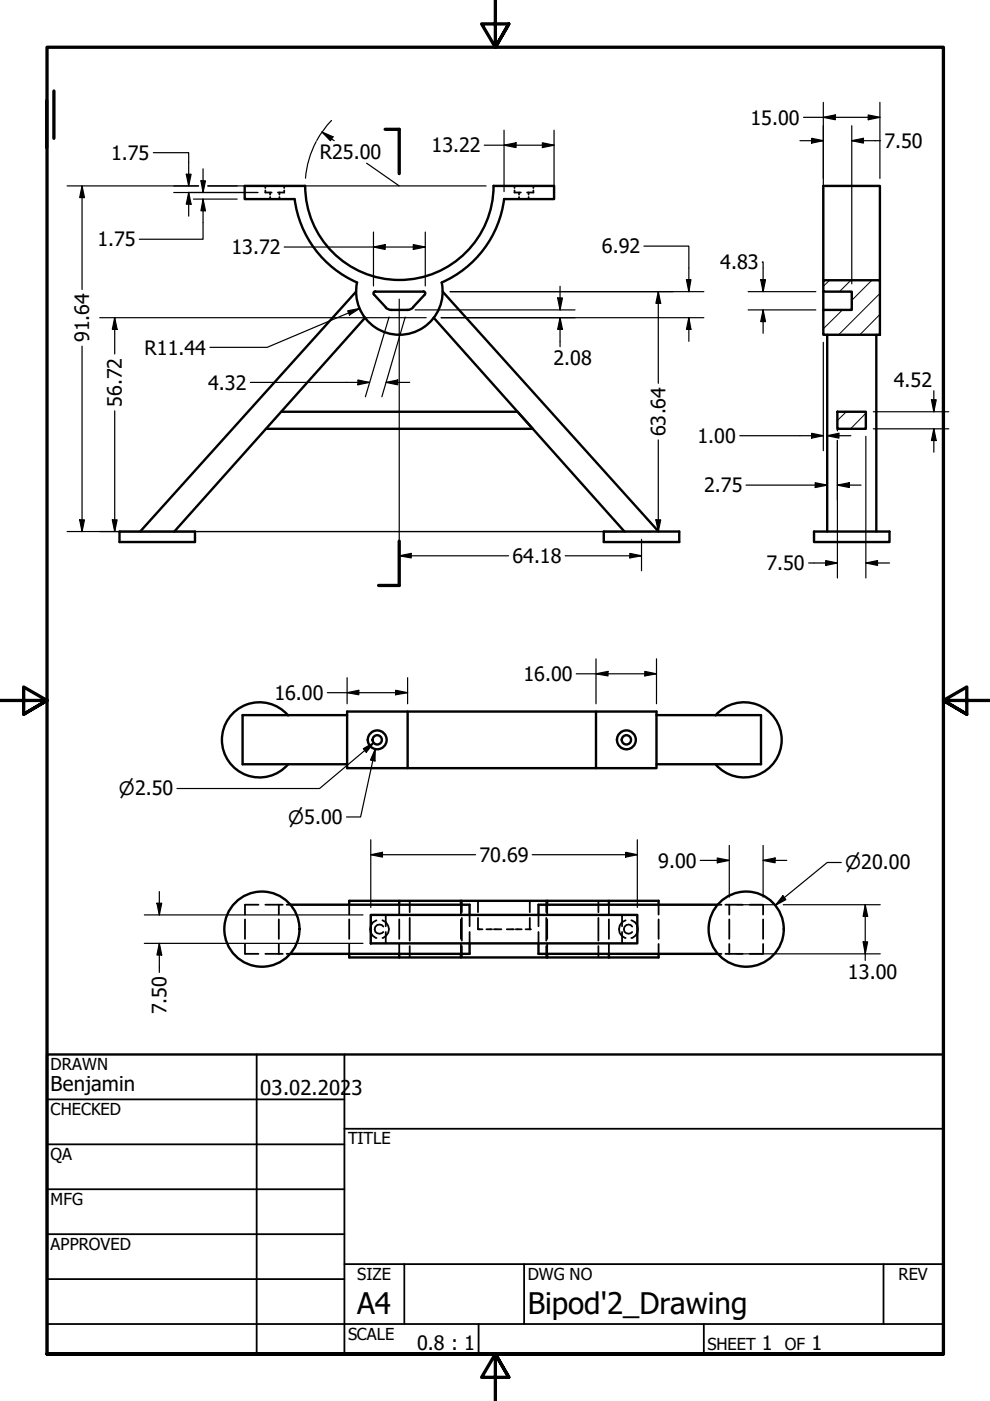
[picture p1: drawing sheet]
<svg xmlns="http://www.w3.org/2000/svg" width="210mm" height="297mm" viewBox="0 0 210 297" stroke-linecap="round" stroke-linejoin="round" font-family="sans-serif">
<!-- layer: Hatch (ANSI) -->
<path d="M175.9 59.4l-1.3 1.3M180.4 59.4l-2.4 2.4M184.8 59.4l-4.2 4.3M178.6 65.7l-4 4M186.6 66.7l-4.3 4.3M186.6 62.2l-8.8 8.8M179.5 87.3l-2 1.8M183.6 87.6l-3.3 3.3" fill="none" stroke="#000" stroke-width=".21"/>
<!-- layer: Hidden (ANSI) -->
<g fill="none" stroke="#000" stroke-width=".38">
<path d="M56.3 39.4v.5M60.3 39.4v.5M109.1 39.4v.5M113.1 39.4v.5M56.3 40.4v.4h1.3M57.3 40.8v.5M57.3 41.8v.4M59.2 40.8v.5M59.2 41.8v.4M60.3 40.4v.4h-1.4M109.1 40.4v.4h1.3M110 40.8v.5"/>
<path d="M110 41.8v.4M112.1 40.8v.5M112.1 41.8v.4M113.1 40.4v.4h-1.3M51.9 194.9v4.2M54.8 191.8h-2.9v2.1M56.3 191.8h3.6M59.1 191.8v2.1M59.1 194.9v4.2M60.8 191.8h.8M74 191.8v2.1M74 194.9v4.2"/>
<path d="M79.8 195.1a1.98 1.98 0 0 0-1.3 1.9 1.98 1.98 0 0 0 1.3 1.9M81.1 195.1a1.95 1.95 0 0 1 1.4 1.9 1.95 1.95 0 0 1-1.4 1.9M81.3 196.5a1.01 1.01 0 0 0-1.5-.2 1.01 1.01 0 0 0 0 1.5 1.01 1.01 0 0 0 1.5-.2M81.8 194v2.4M81.8 197.6v2.4M84.6 191.8v2.1M84.6 194.9v4.2M86.9 191v2.4M86.9 194.6v4.8M97.7 191.8v2.1M97.7 194.9v4.2M97.9 191v2.4"/>
<path d="M97.9 194.6v4.8M99.6 194v2.4M99.6 197.6v2.4M101.3 194.6l.1 2.4M101.3 191v2.4M101.5 197h.8M103.1 197h1.2M104.7 197h1.6M107.4 197h1.6M109.3 197h1.3M111.4 197h.9M112.3 191v2.4"/>
<path d="M112.3 194.6v2.4M114.2 194v2.4M114.2 197.6v2.4M115.8 191v2.4M115.8 194.6v4.8M116 191.8v2.1M116 194.9v4.2M126.9 191v2.4M126.9 194.6v4.8M129.1 191.8v2.1M129.1 194.9v4.2M131.9 194v2.4"/>
<path d="M131.9 197.6v2.4M132.7 195.1a1.95 1.95 0 0 0-1.4 1.9 1.95 1.95 0 0 0 1.4 1.9M133.9 195.1a1.95 1.95 0 0 1 1.4 1.9 1.95 1.95 0 0 1-1.4 1.9M134 196.5a.98 .98 0 0 0-1.4-.2 .98 .98 0 0 0 0 1.5 .98 .98 0 0 0 1.4-.2M139.6 191.8v2.1M139.6 194.9v4.2M152.1 191.8h.9M153.8 191.8h3.7M154.6 191.8v2.1M154.6 194.9v4.2M158.9 191.8h2.9v2.1M161.8 194.9v4.2"/>
<path d="M51.9 200.1v2.1h2.9M56.3 202.2h3.6M59.1 200.1v2.1M60.8 202.2h.8M74 200.1v2.1M84.6 200.1v2.1M86.9 200.6v2.4M97.7 200.1v2.1M97.9 200.6v2.4M115.8 200.6v2.4M116 200.1v2.1M126.9 200.6v2.4"/>
<path d="M129.1 200.1v2.1M139.6 200.1v2.1M152.1 202.2h.9M153.8 202.2h3.7M154.6 200.1v2.1M161.8 200.1v2.1h-2.9"/>
</g>
<!-- layer: Visible (ANSI) -->
<g fill="none" stroke="#000" stroke-width=".51">
<path d="M64.6 39.4h-12.7v2.8h10.5M64.7 39.4a20 20 0 0 0 20 20 20 20 0 0 0 19.9-20M104.6 39.4h12.9v2.8h-10.6a22.3 22.3 0 0 1-13.3 17.7M62.5 42.2a22.4 22.4 0 0 0 13.2 17.7M75.7 59.9a9.2 9.2 0 0 0 9 11.1 9.2 9.2 0 0 0 9-11.1M174.6 59.4h12v11.6h-12v-5.3h6v-3.9h-6zM174.6 59.4v-20h12v20M75.5 61.8l-45.8 50.9M77.4 67.4l-40.4 45.3M79.3 62.5l2.5 2.6M79.6 61.8h10.2M79.6 61.8l-.4 .2 .1 .5"/>
<path d="M81.8 65.2l.5 .4 .6 .1h3.8l.9-.5M89.8 61.8l.3 .2v.5M90 62.5l-2.4 2.6M91.9 67.4l40.5 45.3M93.9 61.8l45.7 50.9M174.6 61.8v3.9M175.4 71v41.7M185.8 71v41.7M59.6 87.3h50.1l3.3 3.6h-56.6M177.5 87.3h6.1v3.6h-6.1zM25.3 112.7h16v2.2h-16zM128 112.7h16v2.2h-16z"/>
<path d="M172.6 112.7h16v2.2h-16zM61.1 151.7a8 8 0 0 0-11.6-.6 8 8 0 0 0 0 11.5 8 8 0 0 0 11.6-.6M73.6 150.9h65.6v12h-65.6zM73.6 151.6h-22.2v10.4h22.2M86.4 150.9v12M126.4 150.9v12M139.2 151.6h22.2v10.4h-22.2M151.7 151.7a8 8 0 0 1 11.6-.6 8 8 0 0 1 0 11.5 8 8 0 0 1-11.6-.6M61.6 191.8h38v2.2M74 191.8v-.8h10.6v.8M78.6 194h56.5v6h-56.5zM84.6 191h31.4"/>
<path d="M97.7 191v.8M116 191h23.6v.8M116 191v.8M129.1 191v.8M152.1 191.8h-37.9v2.2M74 202.2v.8h23.7M84.6 202.2v.8M97.7 202.2v.8h18.3M99.6 200v2.2h-38M114.2 200v2.2h37.9M116 202.2v.8M129.1 202.2v.8"/>
<path d="M139.6 202.2v.8h-23.6"/>
<circle cx="80" cy="156.9" r=".98"/>
<circle cx="80" cy="156.9" r="2"/>
<circle cx="132.8" cy="156.9" r=".98"/>
<circle cx="132.8" cy="156.9" r="2"/>
<circle cx="55.5" cy="197" r="8"/>
<circle cx="158.2" cy="197" r="8"/>
</g>
<!-- layer: Hidden (ANSI) -->
<g fill="#000">
<circle cx="101.5" cy="197" r=".19"/>
<circle cx="112.3" cy="197" r=".19"/>
</g>
<!-- layer: Section Line (ANSI) -->
<path d="M11.4 19.3v10M9.9 21.3v10M81.7 27.4h2.9v9.4M84.6 114.7v9.4h-4.3" fill="none" stroke="#000" stroke-width=".7"/>
<!-- layer: Border (ANSI) -->
<path d="M105 0v10l-2.9-4.9h5.8l-2.9 4.9 2.9-4.9M0 148.5h10l-5-2.8v5.7l5-2.9-5 2.9M210 148.5h-10l5-2.8v5.7l-5-2.9 5 2.9M10 287.1v-277.1h190v277.1h-190h190M107.9 292l-2.9-4.9 2.9 4.9h-5.8l2.9-4.9v9.9" fill="none" stroke="#000" stroke-width=".7"/>
<!-- layer: Title (ANSI) -->
<g fill="none" stroke="#000" stroke-width=".38">
<path d="M10 233.1h63M54.4 223.6v63.5M73 239.3h127M73 223.6v63.5M10 242.6h63M10 252.1h63M10 261.7h63M10 271.2h63M73 268h127M85.7 268v12.7M111.1 268v12.7M187.3 268v12.7"/>
<path d="M10 280.7h190M101.5 280.7v6.4M149.2 280.7v6.4"/>
</g>
<path d="M10 223.6h190v63.5h-190z" fill="none" stroke="#000" stroke-width=".51"/>
<!-- layer: Dimension (ANSI) -->
<g fill="none" stroke="#000" stroke-width=".25">
<path d="M14.2 39.4h27.9M17.4 39.4l.5 2.5h-1zM17.4 39.4v22M32.5 32.4h7.5v7M39.5 36.9h1l-.5 2.5zM42.6 38.3h1l-.5 2.5zM43.1 35.8v5M44.1 39.4h59M67 30a20 20 0 0 0-2.2 7.8M68.3 28l2.3 1-.6 .8zM68.3 28l2.6 1.8M70.3 25.5l-1.9 2.4-1.2 1.9"/>
<path d="M77.7 34.6l6.9 4.8M102.7 30.8h14.8M106.9 30.8l2.5-.5v1zM106.9 27.6v13M115 30.3l2.5 .5-2.5 .5zM117.5 27.6v13M169.6 29.8h5M170.4 24.9h16.2M172.1 29.3l2.5 .5-2.5 .5zM174.6 24.9l2.5-.5v1zM174.6 21.7v38.5M180.6 29.8l2.5-.5v1z"/>
<path d="M180.6 29.8h6.1M180.6 26.7v33.5M184.1 24.4l2.5 .5-2.5 .5zM186.6 21.7v16.1M36.8 40.8h17.9M40 40.8l.5 2.5h-1zM40 40.8v5M41 42.2h9.3M43.1 42.2l.5 2.5h-1zM43.1 42.2v8.5h-13.6M60.3 52.4h29.9M79.2 52.4l2.5-.5v1z"/>
<path d="M79.2 49.2v11.4M87.6 51.9l2.6 .5-2.6 .5zM90.2 49.2v11.4M136.5 52.2h9.5v9.6M145.5 59.3h1l-.5 2.5zM161.3 59.3h1l-.5 2.5zM161.6 55.5h.2v6.3M17.4 73.4v39.3M21.1 67.4h69.3M24.3 67.4l.5 2.4h-1zM24.3 67.4v7.6M73.7 65.9l2.6-.5-2.2 1.4z"/>
<path d="M76.3 65.4l-19.7 8.2h-12.1M82.5 67.2l-5 16.9M84.6 63.4v57.6M85.9 67.2l-4.9 16.9M88 65.7h33.9M93.5 67.4h55.7M95.4 61.8h53.8M118.2 63.2h1.1l-.6 2.5zM118.7 67.4l.6 2.4h-1.1zM118.7 60.7v5M118.7 67.4v6.1M139.6 61.8l.5 2.5h-1z"/>
<path d="M139.6 61.8v19.5M146 67.4l.5 2.4h-1zM146 67.4v5M158.6 61.8h14.4M158.6 65.7h14.4M161.8 65.7l.5 2.5h-1zM161.8 65.7v5M174.6 72.6v23M24.3 87.1v25.6M53.1 81.1h25.3M75.9 80.6l2.5 .5-2.5 .5zM81.9 81.1l2.4-.5v1z"/>
<path d="M81.9 81.1h5M139.6 93.3v19.4M156.8 92.4h17.8M172.1 91.9l2.5 .5-2.5 .5zM175.4 92.4l2.5-.5v1zM175.4 92.4h5M177.5 88.9v2.5M177.5 93.4v29.1M183.6 92.5v30M185.2 90.9h16M185.2 87.3h16M197.5 84.8h1l-.5 2.5z"/>
<path d="M198 90.9l.5 2.5h-1zM198 82.9v4.4M198 90.9v5M14.2 112.7h123.8M16.9 110.2h1l-.5 2.5zM23.8 110.2h1l-.5 2.5zM84.6 117.8l2.6-.5v1zM84.6 117.8h23.2M119.8 117.8h16.2M133.5 117.3l2.5 .5-2.5 .5zM136 114.3v6.7M139.1 110.2h1l-.5 2.5z"/>
<path d="M158.2 102.9h17.2M171.4 119.4h6.1M172.8 102.3l2.6 .6-2.6 .5zM175.1 118.9l2.4 .5-2.4 .5zM177.5 102.9l2.6-.6v1.1zM177.5 102.9h5.1M183.6 119.4l2.5-.5v1zM183.6 119.4h5M126.4 139.7v9.5M139.2 139.7v9.5M69.4 146.9h17M73.6 146.9l2.5-.5v.9z"/>
<path d="M73.6 143.7v5.5M77 158.7l2.2-1.2-1.5 2zM79.2 157.5l-11.4 9.7h-30.3M79.6 158.8l-.1 2.5-1-.2zM79.6 158.8l-3.1 14.4h-3M83.9 146.4l2.5 .5-2.5 .4zM86.4 143.7v5.5M122.2 142.9h17M126.4 142.9l2.5-.5v.9zM136.7 142.4l2.5 .5-2.5 .4zM78.6 178v14.4M135.1 178v14.4"/>
<path d="M154.6 179.2v11M161.8 179.2v11M30.6 194h46.4M33.3 191.5h1l-.5 2.5zM33.8 189v5M78.6 181.2l2.5-.5v1zM78.6 181.2h22.2M112.8 181.2h22.3M132.7 180.7l2.4 .5-2.4 .5zM148.5 182.4h6.1M152.1 181.9l2.5 .5-2.5 .5zM156.2 191.8h8.2"/>
<path d="M161.8 182.4l2.5-.5v1zM161.8 182.4h5M166 189.9l.6 .8-2.2 1.2zM166.1 191.8h20.5M178.4 182.9h-3l-11 9M183 199.7h1l-.5 2.5zM183.5 191.8l.5 2.5h-1zM183.5 191.8v11.8M30.6 200h46.4M33.8 200l.5 2.5h-1zM33.8 200v6.2M156.2 202.2h30.4"/>
</g>
<g fill="#000">
<path d="M39.5 36.9h1l-.5 2.5z" fill-rule="evenodd"/>
<path d="M42.6 38.3h1l-.5 2.5z" fill-rule="evenodd"/>
<path d="M68.3 28l2.3 1-.6 .8z" fill-rule="evenodd"/>
<path d="M106.9 30.8l2.5-.5v1z" fill-rule="evenodd"/>
<path d="M115 30.3l2.5 .5-2.5 .5z" fill-rule="evenodd"/>
<path d="M172.1 29.3l2.5 .5-2.5 .5z" fill-rule="evenodd"/>
<path d="M174.6 24.9l2.5-.5v1z" fill-rule="evenodd"/>
<path d="M180.6 29.8l2.5-.5v1z" fill-rule="evenodd"/>
<path d="M184.1 24.4l2.5 .5-2.5 .5z" fill-rule="evenodd"/>
<path d="M17.4 39.4l.5 2.5h-1z" fill-rule="evenodd"/>
<path d="M40 40.8l.5 2.5h-1z" fill-rule="evenodd"/>
<path d="M43.1 42.2l.5 2.5h-1z" fill-rule="evenodd"/>
<path d="M79.2 52.4l2.5-.5v1z" fill-rule="evenodd"/>
<path d="M87.6 51.9l2.6 .5-2.6 .5z" fill-rule="evenodd"/>
<path d="M145.5 59.3h1l-.5 2.5z" fill-rule="evenodd"/>
<path d="M161.3 59.3h1l-.5 2.5z" fill-rule="evenodd"/>
<path d="M24.3 67.4l.5 2.4h-1z" fill-rule="evenodd"/>
<path d="M73.7 65.9l2.6-.5-2.2 1.4z" fill-rule="evenodd"/>
<path d="M118.2 63.2h1.1l-.6 2.5z" fill-rule="evenodd"/>
<path d="M118.7 67.4l.6 2.4h-1.1z" fill-rule="evenodd"/>
<path d="M139.6 61.8l.5 2.5h-1z" fill-rule="evenodd"/>
<path d="M146 67.4l.5 2.4h-1z" fill-rule="evenodd"/>
<path d="M161.8 65.7l.5 2.5h-1z" fill-rule="evenodd"/>
<path d="M75.9 80.6l2.5 .5-2.5 .5z" fill-rule="evenodd"/>
<path d="M81.9 81.1l2.4-.5v1z" fill-rule="evenodd"/>
<path d="M172.1 91.9l2.5 .5-2.5 .5z" fill-rule="evenodd"/>
<path d="M175.4 92.4l2.5-.5v1z" fill-rule="evenodd"/>
<path d="M197.5 84.8h1l-.5 2.5z" fill-rule="evenodd"/>
<path d="M198 90.9l.5 2.5h-1z" fill-rule="evenodd"/>
<path d="M16.9 110.2h1l-.5 2.5z" fill-rule="evenodd"/>
<path d="M23.8 110.2h1l-.5 2.5z" fill-rule="evenodd"/>
<path d="M84.6 117.8l2.6-.5v1z" fill-rule="evenodd"/>
<path d="M133.5 117.3l2.5 .5-2.5 .5z" fill-rule="evenodd"/>
<path d="M139.1 110.2h1l-.5 2.5z" fill-rule="evenodd"/>
<path d="M172.8 102.3l2.6 .6-2.6 .5z" fill-rule="evenodd"/>
<path d="M175.1 118.9l2.4 .5-2.4 .5z" fill-rule="evenodd"/>
<path d="M177.5 102.9l2.6-.6v1.1z" fill-rule="evenodd"/>
<path d="M183.6 119.4l2.5-.5v1z" fill-rule="evenodd"/>
<path d="M73.6 146.9l2.5-.5v.9z" fill-rule="evenodd"/>
<path d="M77 158.7l2.2-1.2-1.5 2z" fill-rule="evenodd"/>
<path d="M83.9 146.4l2.5 .5-2.5 .4z" fill-rule="evenodd"/>
<path d="M126.4 142.9l2.5-.5v.9z" fill-rule="evenodd"/>
<path d="M136.7 142.4l2.5 .5-2.5 .4z" fill-rule="evenodd"/>
<path d="M79.6 158.8l-.1 2.5-1-.2z" fill-rule="evenodd"/>
<path d="M33.3 191.5h1l-.5 2.5z" fill-rule="evenodd"/>
<path d="M78.6 181.2l2.5-.5v1z" fill-rule="evenodd"/>
<path d="M132.7 180.7l2.4 .5-2.4 .5z" fill-rule="evenodd"/>
<path d="M152.1 181.9l2.5 .5-2.5 .5z" fill-rule="evenodd"/>
<path d="M161.8 182.4l2.5-.5v1z" fill-rule="evenodd"/>
<path d="M166 189.9l.6 .8-2.2 1.2z" fill-rule="evenodd"/>
<path d="M183 199.7h1l-.5 2.5z" fill-rule="evenodd"/>
<path d="M183.5 191.8l.5 2.5h-1z" fill-rule="evenodd"/>
<path d="M33.8 200l.5 2.5h-1z" fill-rule="evenodd"/>
</g>
<g font-size="6.3">
<text x="75.8" y="278.6">A4</text>
<text x="111.9" y="278.6">Bipod'2_Drawing</text>
</g>
<g font-size="4.3">
<text x="10.7" y="231.4">Benjamin</text>
<text x="55.2" y="232.2">03.02.2023</text>
</g>
<g font-size="4.2">
<text x="159.1" y="26.4">15.00</text>
<text x="23.6" y="33.8">1.75</text>
<text x="67.8" y="33.8">R25.00</text>
<text x="91.5" y="32.3">13.22</text>
<text x="187.5" y="31.4">7.50</text>
<text x="20.6" y="52.2">1.75</text>
<text x="49.1" y="53.9">13.72</text>
<text x="127.6" y="53.7">6.92</text>
<text x="152.7" y="57.1">4.83</text>
<text x="18.9" y="72.6" transform="rotate(-90 18.9 72.6)">91.64</text>
<text x="30.7" y="75.2">R11.44</text>
<text x="117.3" y="77.5">2.08</text>
<text x="44.1" y="82.6">4.32</text>
<text x="189.5" y="82">4.52</text>
<text x="25.8" y="86.3" transform="rotate(-90 25.8 86.3)">56.72</text>
<text x="141.1" y="92.5" transform="rotate(-90 141.1 92.5)">63.64</text>
<text x="147.9" y="93.9">1.00</text>
<text x="149.3" y="104.4">2.75</text>
<text x="108.6" y="119.4">64.18</text>
<text x="162.5" y="120.9">7.50</text>
<text x="58.2" y="148.4">16.00</text>
<text x="111" y="144.4">16.00</text>
<text x="101.7" y="182.7">70.69</text>
<text x="139.6" y="183.9">9.00</text>
<text x="179.8" y="207.5">13.00</text>
<text x="35.3" y="215.1" transform="rotate(-90 35.3 215.1)">7.50</text>
<text x="88.5" y="286.2">0.8 : 1</text>
<text x="161.5" y="286.2">1</text>
<text x="172" y="286.2">1</text>
</g>
<g font-size="3.9">
<text x="25.2" y="168.6">⌀2.50</text>
<text x="61.1" y="174.7">⌀5.00</text>
<text x="179.2" y="184.3">⌀20.00</text>
</g>
<g font-size="3.5">
<text x="10.7" y="226.9">DRAWN</text>
<text x="10.7" y="236.4">CHECKED</text>
<text x="10.7" y="245.9">QA</text>
<text x="73.8" y="242.6">TITLE</text>
<text x="10.7" y="255.4">MFG</text>
<text x="10.7" y="265">APPROVED</text>
<text x="75.8" y="271.3">SIZE</text>
<text x="111.9" y="271.3">DWG NO</text>
<text x="190.5" y="271.3">REV</text>
<text x="73.8" y="284">SCALE</text>
<text x="150" y="286.2">SHEET</text>
<text x="166.4" y="286.2">OF</text>
</g>
</svg>
